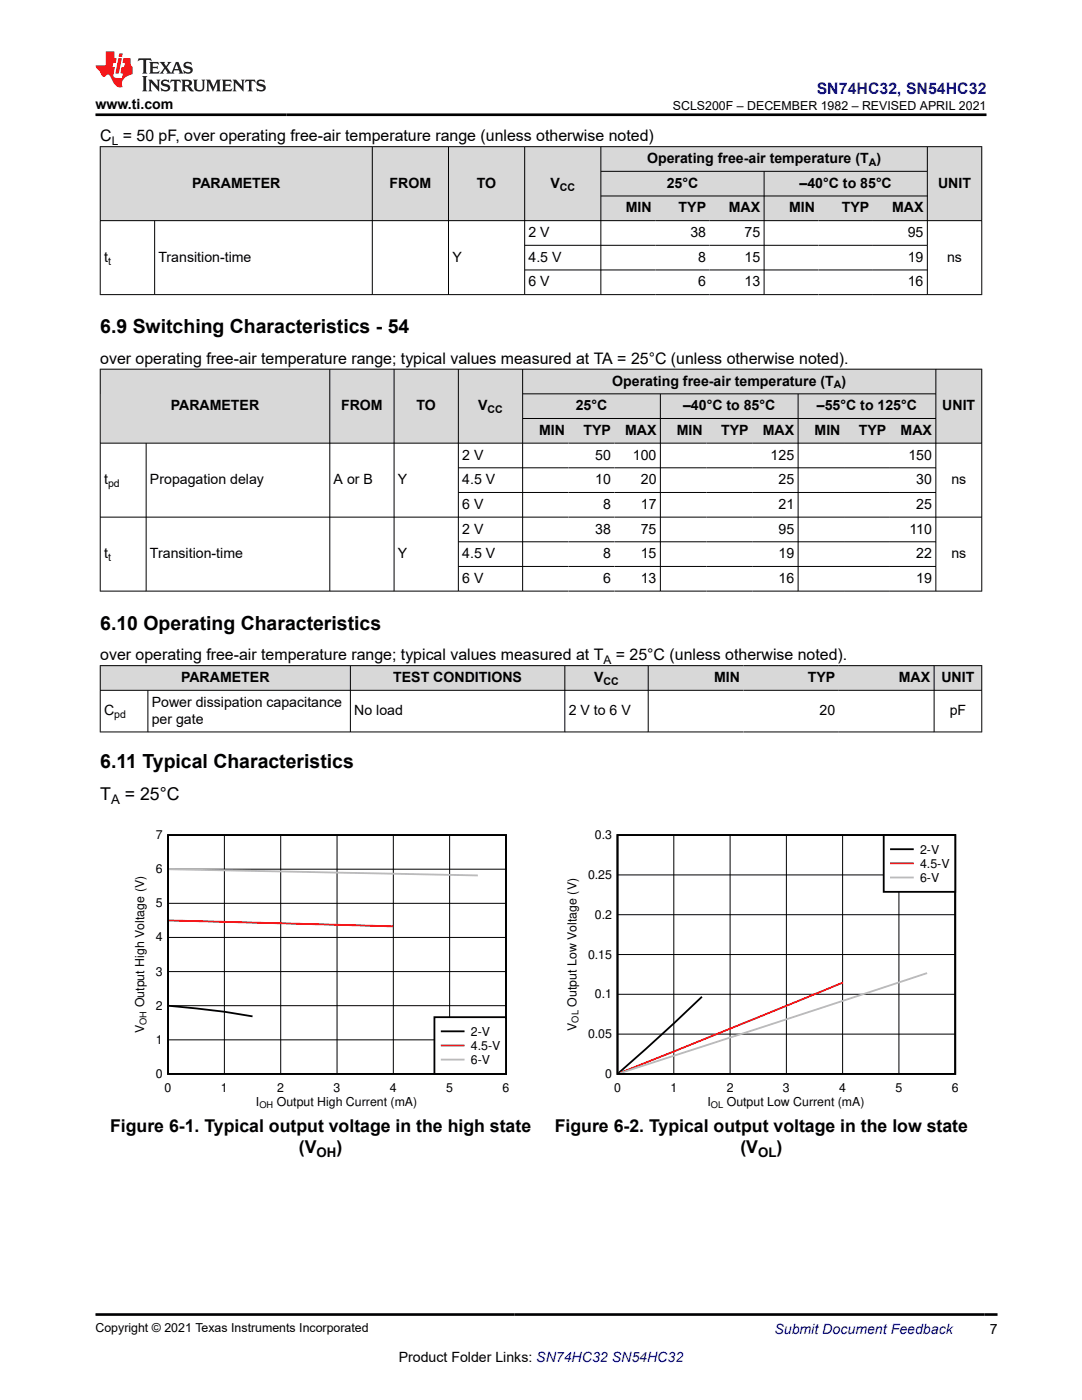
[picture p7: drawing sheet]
<svg xmlns="http://www.w3.org/2000/svg" width="216mm" height="279mm" viewBox="0 0 216 279" stroke-linecap="round" stroke-linejoin="round" font-family="sans-serif">
<g fill="#d8d8d8">
<path d="M20 29.3h175.9v4.9h-175.9z" fill-rule="evenodd"/>
<path d="M20.1 29.3h54.1v14.7h-54.1z" fill-rule="evenodd"/>
<path d="M74.4 29.3h15v14.7h-15z" fill-rule="evenodd"/>
<path d="M89.6 29.3h15v14.7h-15z" fill-rule="evenodd"/>
<path d="M104.8 29.3h15v14.7h-15z" fill-rule="evenodd"/>
<path d="M120 29.3h65v4.8h-65z" fill-rule="evenodd"/>
<path d="M185.1 29.3h10.7v14.7h-10.7z" fill-rule="evenodd"/>
<path d="M120 34.3h32.4v4.8h-32.4z" fill-rule="evenodd"/>
<path d="M152.5 34.3h32.5v4.8h-32.5z" fill-rule="evenodd"/>
<path d="M120 39.2h10.8v4.8h-10.8z" fill-rule="evenodd"/>
<path d="M130.8 39.2h10.8v4.8h-10.8z" fill-rule="evenodd"/>
<path d="M141.6 39.2h10.8v4.8h-10.8z" fill-rule="evenodd"/>
<path d="M152.5 39.2h10.8v4.8h-10.8z" fill-rule="evenodd"/>
<path d="M163.3 39.2h10.9v4.8h-10.9z" fill-rule="evenodd"/>
<path d="M174.2 39.2h10.8v4.8h-10.8z" fill-rule="evenodd"/>
</g>
<g fill="none" stroke="#000" stroke-width=".2">
<path d="M19.9 29.3h176.1M20 29.2v29.7M74.3 29.2v29.7M89.5 29.2v29.7M104.7 29.2v29.7M119.9 29.2v29.7M119.9 34.2h65.2M119.9 39.1h65.2M152.5 34.2v24.7M185 29.2v29.7M195.9 29.2v29.7M19.9 44h176.1"/>
<path d="M19.9 58.8h176.1M30.9 44v14.9M104.7 49h80.4M104.7 53.9h80.4"/>
</g>
<g fill="#d8d8d8">
<path d="M20 73.7h175.9v4.9h-175.9z" fill-rule="evenodd"/>
<path d="M20.1 73.7h45.6v14.7h-45.6z" fill-rule="evenodd"/>
<path d="M65.9 73.7h12.7v14.7h-12.7z" fill-rule="evenodd"/>
<path d="M78.7 73.7h12.7v14.7h-12.7z" fill-rule="evenodd"/>
<path d="M91.5 73.7h12.7v14.7h-12.7z" fill-rule="evenodd"/>
<path d="M104.3 73.7h82.4v4.8h-82.4z" fill-rule="evenodd"/>
<path d="M186.8 73.7h9v14.7h-9z" fill-rule="evenodd"/>
<path d="M104.3 78.7h27.4v4.8h-27.4z" fill-rule="evenodd"/>
<path d="M131.8 78.7h27.4v4.8h-27.4z" fill-rule="evenodd"/>
<path d="M159.3 78.7h27.4v4.8h-27.4z" fill-rule="evenodd"/>
<path d="M104.3 83.6h9.1v4.8h-9.1z" fill-rule="evenodd"/>
<path d="M113.4 83.6h9.2v4.8h-9.2z" fill-rule="evenodd"/>
<path d="M122.6 83.6h9.1v4.8h-9.1z" fill-rule="evenodd"/>
<path d="M131.8 83.6h9.1v4.8h-9.1z" fill-rule="evenodd"/>
<path d="M140.9 83.6h9.2v4.8h-9.2z" fill-rule="evenodd"/>
<path d="M150.1 83.6h9.1v4.8h-9.1z" fill-rule="evenodd"/>
<path d="M159.3 83.6h9.1v4.8h-9.1z" fill-rule="evenodd"/>
<path d="M168.4 83.6h9.2v4.8h-9.2z" fill-rule="evenodd"/>
<path d="M177.6 83.6h9.1v4.8h-9.1z" fill-rule="evenodd"/>
</g>
<g fill="none" stroke="#000" stroke-width=".2">
<path d="M19.9 73.7h176.1M20 73.6v44.4M65.8 73.6v44.4M78.6 73.6v44.4M91.5 73.6v44.4M104.3 78.6h82.5M104.3 73.6v44.4M131.8 78.6v39.4M159.3 78.6v39.4M186.7 73.6v44.4M195.9 73.6v44.4M19.9 88.4h176.1"/>
<path d="M29.2 88.4v29.6M91.5 93.4h95.3M91.5 98.3h95.3M104.3 83.5h82.5M19.9 103.2h176.1M19.9 118h176.1M91.5 108.1h95.3M91.5 113h95.3"/>
</g>
<g fill="#d8d8d8">
<path d="M20 132.8h175.9v5h-175.9z" fill-rule="evenodd"/>
<path d="M20.1 132.9h49.8v4.8h-49.8z" fill-rule="evenodd"/>
<path d="M70 132.9h42.6v4.8h-42.6z" fill-rule="evenodd"/>
<path d="M112.8 132.9h16.5v4.8h-16.5z" fill-rule="evenodd"/>
<path d="M129.4 132.9h19v4.8h-19z" fill-rule="evenodd"/>
<path d="M148.4 132.9h19v4.8h-19z" fill-rule="evenodd"/>
<path d="M167.4 132.9h18.9v4.8h-18.9z" fill-rule="evenodd"/>
<path d="M186.5 132.9h9.3v4.8h-9.3z" fill-rule="evenodd"/>
</g>
<g fill="none" stroke="#000" stroke-width=".2">
<path d="M19.9 132.8h176.1M19.9 137.8h176.1M20 132.8v13.3M29.5 137.8v8.3M69.9 132.8v13.3M112.7 132.8v13.3M129.3 132.8v13.3M186.4 132.8v13.3M195.9 132.8v13.3M19.9 146.1h176.1M33.5 173.5h67.5M44.8 166.7v47.6"/>
<path d="M56 166.7v47.6M67.3 166.7v47.6M78.5 166.7v47.6M89.7 166.7v47.6M33.5 193.9h67.5M33.5 187.1h67.5M33.5 180.3h67.5M33.5 207.5h67.5M33.5 200.7h67.5"/>
</g>
<path d="M33.5 166.7h67.5v47.6h-67.5zM33.7 200.7l11.1 1.2 5.6 .9" fill="none" stroke="#000" stroke-width=".36"/>
<path d="M33.7 183.7l44.8 1.2" fill="none" stroke="#f00" stroke-width=".36"/>
<path d="M33.7 173.5l61.6 1.2" fill="none" stroke="#b8b8b8" stroke-width=".36"/>
<path d="M86.7 203h14.3v11.3h-14.3z" fill-rule="evenodd" fill="#fff"/>
<path d="M123.2 166.7h67.4v47.6h-67.4zM140.1 198.9l-5.6 5.3-11.1 9.9M86.7 203h14.3v11.3h-14.3zM88.1 205.8h4.4" fill="none" stroke="#000" stroke-width=".36"/>
<path d="M168.1 196.1l-44.4 18M88.1 208.6h4.4" fill="none" stroke="#f00" stroke-width=".36"/>
<path d="M185 194.2l-61.2 19.9M88.1 211.5h4.4" fill="none" stroke="#b8b8b8" stroke-width=".36"/>
<path d="M123.2 174.6h67.4M134.5 166.7v47.6M145.7 166.7v47.6M156.9 166.7v47.6M168.1 166.7v47.6M179.4 166.7v47.6M123.2 198.4h67.4M123.2 190.5h67.4M123.2 182.5h67.4M123.2 206.4h67.4" fill="none" stroke="#000" stroke-width=".2"/>
<path d="M176.3 166.7h14.3v11.3h-14.3z" fill-rule="evenodd" fill="#fff"/>
<path d="M176.3 166.7h14.3v11.3h-14.3zM177.8 169.5h4.3" fill="none" stroke="#000" stroke-width=".36"/>
<path d="M177.8 172.3h4.3" fill="none" stroke="#f00" stroke-width=".36"/>
<path d="M177.8 175.1h4.3" fill="none" stroke="#b8b8b8" stroke-width=".36"/>
<path d="M27.7 11.6l-.2 .6 .5-.2h.6v.1v2.2l-.2 .4h1l-.2-.4v-2.2v-.1h.5l.5 .2-.1-.6zM29.8 12.4l.2 .3v1.6l-.2 .4h1.9l.1-.6a1.08 1.08 0 0 1-1.3 .2v-.7h.6l.4 .2v-.7l-.4 .2h-.6v-.5l.2-.2a1 1 0 0 1 1 .3l-.1-.5zM31.8 12.4l1 1.1-1 1.2h.9l-.2-.2 .4-.8 .5 .8-.2 .2h1.6l-.2-.2 .1-.5h1l.1 .5-.1 .2h.9l-.2-.4-.8-1.9h-.5l-1 2.1-.8-1.1 .9-1h-.8l.2 .2-.5 .6-.3-.6 .1-.2zM35.2 12.8l.4 1h-.8zM36.8 12.5a.65 .65 0 0 0-.2 .7 .65 .65 0 0 0 .6 .5l.7 .1 .1 .3a.79 .79 0 0 1-.7 .4 .79 .79 0 0 1-.7-.5l.1 .7 .2-.1a.93 .93 0 0 0 1.1 0 .93 .93 0 0 0 .4-.9 1.46 1.46 0 0 0-1.2-.6l-.1-.3a1.09 1.09 0 0 1 1.2 .2l-.2-.6-.1 .1-.6-.2zM28.4 15.2l.2 .4v2.2l-.2 .4h1l-.2-.4v-2.2l.2-.4zM29.6 15.9l.2 .4v1.5l-.2 .4h.8l-.3-.4v-1.3l1.7 1.8v-2l.2-.4h-.8l.2 .2 .1 1.1-1.2-1.3zM32.3 16a.65 .65 0 0 0-.2 .8 .65 .65 0 0 0 .7 .4l.6 .2 .1 .2a.79 .79 0 0 1-.7 .4 .79 .79 0 0 1-.7-.5l.1 .7 .2-.1a.93 .93 0 0 0 1.1 .1 .93 .93 0 0 0 .4-1 1.46 1.46 0 0 0-1.2-.5l-.1-.4a1.09 1.09 0 0 1 1.2 .2l-.2-.6-.1 .1-.6-.1zM34.1 15.9l-.1 .6a.63 .63 0 0 1 .7-.3l.1 1.6-.3 .4h1l-.2-.4v-1.6a.66 .66 0 0 1 .8 .3l-.1-.6zM36.2 15.9l.2 .4v1.5l-.2 .4h.9l-.2-.2v-.7h.5l.1 .2a.79 .79 0 0 0 1.2 .6l-1-.9a.61 .61 0 0 0 .6-.6 .61 .61 0 0 0-.5-.7zM36.9 16.2h.2a.47 .47 0 0 1 .5 .1 .47 .47 0 0 1 .1 .5l-.2 .1-.6 .1zM38.5 15.9l.2 .2a2.27 2.27 0 0 0 .4 2 1.04 1.04 0 0 0 1.7-.7v-1.3l.2-.2h-.8l.2 .4v1.1a.6 .6 0 0 1-.6 .6 .6 .6 0 0 1-.6-.6v-1.1l.3-.4zM41.1 15.9l.2 .4v1.5l-.2 .4h.7l-.2-.4v-1.4l.9 1.9 .8-1.9v1.4l-.2 .4h1l-.3-.4v-1.5l.3-.4h-.8l-.7 1.5-.7-1.5zM44.3 15.9l.2 .4v1.5l-.2 .4h1.9l.1-.6a1.09 1.09 0 0 1-1.3 .2v-.7h.6l.4 .2v-.6l-.4 .2h-.6v-.6l.2-.1a1.01 1.01 0 0 1 1 .3l-.1-.6zM46.4 15.9l.3 .4v1.5l-.3 .4h.8l-.2-.4v-1.3l1.6 1.8v-2l.2-.4h-.7l.2 .2v1.1l-1.2-1.3zM49 15.9l-.1 .6a.63 .63 0 0 1 .8-.3v1.6l-.3 .4h1l-.2-.4v-1.6a.66 .66 0 0 1 .8 .3l-.1-.6zM51.4 16a.65 .65 0 0 0-.2 .8 .65 .65 0 0 0 .6 .4l.6 .2 .2 .2a.79 .79 0 0 1-.8 .4 .79 .79 0 0 1-.6-.5l.1 .7 .2-.1a.93 .93 0 0 0 1 .1 .93 .93 0 0 0 .5-1 1.46 1.46 0 0 0-1.3-.5l-.1-.4a1.09 1.09 0 0 1 1.3 .2l-.2-.6-.2 .1-.5-.1z" fill="#231f20"/>
<path d="M21.1 10.3v2.7h-2v.4l.9 1a.95 .95 0 0 0 .9 .9 .59 .59 0 0 1 .6-.4 .59 .59 0 0 1 .5 .3l.4 .8a1.59 1.59 0 0 0 2.1 1.4 1.61 1.61 0 0 1 1-2.3l1-.3-.1-1.5a1.59 1.59 0 0 1-.4-1.7h-1.4l-.2 .9h.5l-.1 .9h-.5l-.2 .9v.3l.4 .1-.2 .9h-.6a.73 .73 0 0 1-1.1-.7l.3-1.5h-.5l.2-.9h.5l.2-.9h-.5v-1.3zM23.6 11.6l-.6 3.1h.7l.6-3.1zM23.8 10.7l-.1 .6h.7l.1-.6z" fill="#ed1c24"/>
<path d="M19.1 22.9h177.8M19 262.3h180" fill="none" stroke="#000" stroke-width=".53"/>
<g font-size="3.9">
<text x="20" y="66.5">6.9 Switching Characteristics - 54</text>
<text x="20" y="125.6">6.10 Operating Characteristics</text>
<text x="20" y="153.2">6.11 Typical Characteristics</text>
</g>
<g font-size="3.5">
<text x="20" y="159.7">T</text>
<text x="24.9" y="159.7">= 25°C</text>
<text x="22" y="225.9">Figure 6-1. Typical output voltage in the high state</text>
<text x="110.7" y="225.9">Figure 6-2. Typical output voltage in the low state</text>
<text x="59.6" y="230.2">(V</text>
<text x="67.1" y="230.2">)</text>
<text x="147.7" y="230.2">(V</text>
<text x="154.9" y="230.2">)</text>
</g>
<text font-size="3.2" fill="#00f" x="163" y="18.7">SN74HC32, SN54HC32</text>
<g font-size="3.2">
<text x="20" y="28.2">C = 50 pF, over operating free-air temperature range (unless otherwise noted)</text>
<text x="20" y="72.6">over operating free-air temperature range; typical values measured at TA = 25°C (unless otherwise noted).</text>
<text x="20" y="131.8">over operating free-air temperature range; typical values measured at T</text>
<text x="122.9" y="131.8">= 25°C (unless otherwise noted).</text>
</g>
<g font-size="2.8">
<text x="19.1" y="21.8">www.ti.com</text>
<text x="129.1" y="32.5">Operating free-air temperature (T )</text>
<text x="38.3" y="37.5">PARAMETER</text>
<text x="77.7" y="37.5">FROM</text>
<text x="95.2" y="37.5">TO</text>
<text x="109.8" y="37.5">V</text>
<text x="133" y="37.5">25°C</text>
<text x="159.5" y="37.5">–40°C to 85°C</text>
<text x="187.2" y="37.5">UNIT</text>
<text x="105.5" y="47.3">2 V</text>
<text x="124.9" y="42.4">MIN</text>
<text x="135.4" y="42.4">TYP</text>
<text x="137.8" y="47.3">38</text>
<text x="145.4" y="42.4">MAX</text>
<text x="148.6" y="47.3">75</text>
<text x="157.4" y="42.4">MIN</text>
<text x="168" y="42.4">TYP</text>
<text x="178" y="42.4">MAX</text>
<text x="181.1" y="47.3">95</text>
<text x="20.8" y="52.2">t</text>
<text x="31.6" y="52.2">Transition-time</text>
<text x="90.3" y="52.2">Y</text>
<text x="105.5" y="52.2">4.5 V</text>
<text x="139.3" y="52.2">8</text>
<text x="148.6" y="52.2">15</text>
<text x="181.1" y="52.2">19</text>
<text x="189" y="52.2">ns</text>
<text x="105.5" y="57.2">6 V</text>
<text x="139.3" y="57.2">6</text>
<text x="148.6" y="57.2">13</text>
<text x="181.1" y="57.2">16</text>
<text x="122.2" y="77">Operating free-air temperature (T )</text>
<text x="34.1" y="81.9">PARAMETER</text>
<text x="68.1" y="81.9">FROM</text>
<text x="83.1" y="81.9">TO</text>
<text x="95.4" y="81.9">V</text>
<text x="114.9" y="81.9">25°C</text>
<text x="136.3" y="81.9">–40°C to 85°C</text>
<text x="163" y="81.9">–55°C to 125°C</text>
<text x="188" y="81.9">UNIT</text>
<text x="107.6" y="86.8">MIN</text>
<text x="116.4" y="86.8">TYP</text>
<text x="124.7" y="86.8">MAX</text>
<text x="135.1" y="86.8">MIN</text>
<text x="143.9" y="86.8">TYP</text>
<text x="152.2" y="86.8">MAX</text>
<text x="162.5" y="86.8">MIN</text>
<text x="171.4" y="86.8">TYP</text>
<text x="179.7" y="86.8">MAX</text>
<text x="92.2" y="91.7">2 V</text>
<text x="118.8" y="91.7">50</text>
<text x="126.3" y="91.7">100</text>
<text x="153.8" y="91.7">125</text>
<text x="181.3" y="91.7">150</text>
<text x="20.8" y="96.6">t</text>
<text x="29.9" y="96.6">Propagation delay</text>
<text x="66.6" y="96.6">A or B</text>
<text x="79.4" y="96.6">Y</text>
<text x="92.2" y="96.6">4.5 V</text>
<text x="92.2" y="101.6">6 V</text>
<text x="118.8" y="96.6">10</text>
<text x="120.3" y="101.6">8</text>
<text x="127.9" y="96.6">20</text>
<text x="127.9" y="101.6">17</text>
<text x="155.3" y="96.6">25</text>
<text x="155.3" y="101.6">21</text>
<text x="182.8" y="96.6">30</text>
<text x="182.8" y="101.6">25</text>
<text x="189.8" y="96.6">ns</text>
<text x="92.2" y="106.5">2 V</text>
<text x="118.8" y="106.5">38</text>
<text x="127.9" y="106.5">75</text>
<text x="155.3" y="106.5">95</text>
<text x="181.5" y="106.5">110</text>
<text x="20.8" y="111.4">t</text>
<text x="29.9" y="111.4">Transition-time</text>
<text x="79.4" y="111.4">Y</text>
<text x="92.2" y="111.4">4.5 V</text>
<text x="120.3" y="111.4">8</text>
<text x="127.9" y="111.4">15</text>
<text x="155.3" y="111.4">19</text>
<text x="182.8" y="111.4">22</text>
<text x="189.8" y="111.4">ns</text>
<text x="92.2" y="116.3">6 V</text>
<text x="120.3" y="116.3">6</text>
<text x="127.9" y="116.3">13</text>
<text x="155.3" y="116.3">16</text>
<text x="182.8" y="116.3">19</text>
<text x="36.1" y="136.1">PARAMETER</text>
<text x="78.5" y="136.1">TEST CONDITIONS</text>
<text x="118.6" y="136.1">V</text>
<text x="142.5" y="136.1">MIN</text>
<text x="161.2" y="136.1">TYP</text>
<text x="179.4" y="136.1">MAX</text>
<text x="187.9" y="136.1">UNIT</text>
<text x="20.8" y="142.7">C</text>
<text x="30.3" y="141">Power dissipation capacitance</text>
<text x="70.7" y="142.7">No load</text>
<text x="113.5" y="142.7">2 V to 6 V</text>
<text x="163.5" y="142.7">20</text>
<text x="189.5" y="142.7">pF</text>
<text x="30.3" y="144.4">per gate</text>
<text x="197.5" y="266.1">7</text>
<text x="79.6" y="271.7">Product Folder Links: SN74HC32 SN54HC32</text>
</g>
<text font-size="2.8" fill="#00f" x="154.5" y="266.2">Submit Document Feedback</text>
<g font-size="2.6">
<text x="22.2" y="160.4">A</text>
<text x="63.2" y="230.9">OH</text>
<text x="151.3" y="230.9">OL</text>
</g>
<g font-size="2.5">
<text x="134.3" y="21.9">SCLS200F – DECEMBER 1982 – REVISED APRIL 2021</text>
<text x="31.1" y="167.5">7</text>
<text x="118.7" y="167.5">0.3</text>
<text x="183.6" y="170.4">2-V</text>
<text x="183.6" y="173.2">4.5-V</text>
<text x="31.1" y="174.3">6</text>
<text x="117.3" y="175.4">0.25</text>
<text x="183.6" y="176">6-V</text>
<text x="31.1" y="181.1">5</text>
<text x="118.7" y="183.4">0.2</text>
<text x="31.1" y="187.9">4</text>
<text x="117.3" y="191.3">0.15</text>
<text x="31.1" y="194.7">3</text>
<text x="28.8" y="201" transform="rotate(-90 28.8 201)">Output High Voltage (V)</text>
<text x="31.1" y="201.5">2</text>
<text x="115" y="200.9" transform="rotate(-90 115 200.9)">Output Low Voltage (V)</text>
<text x="118.7" y="199.2">0.1</text>
<text x="28.8" y="206.2" transform="rotate(-90 28.8 206.2)">V</text>
<text x="31.1" y="208.3">1</text>
<text x="94" y="206.7">2-V</text>
<text x="94" y="209.5">4.5-V</text>
<text x="115" y="205.7" transform="rotate(-90 115 205.7)">V</text>
<text x="117.3" y="207.2">0.05</text>
<text x="31.1" y="215.1">0</text>
<text x="94" y="212.3">6-V</text>
<text x="120.8" y="215.1">0</text>
<text x="32.8" y="218">0</text>
<text x="44.1" y="218">1</text>
<text x="51.1" y="220.8">I</text>
<text x="55.2" y="220.8">Output High Current (mA)</text>
<text x="55.3" y="218">2</text>
<text x="66.6" y="218">3</text>
<text x="77.8" y="218">4</text>
<text x="89" y="218">5</text>
<text x="100.3" y="218">6</text>
<text x="122.5" y="218">0</text>
<text x="133.8" y="218">1</text>
<text x="141.2" y="220.8">I</text>
<text x="145" y="218">2</text>
<text x="145" y="220.8">Output Low Current (mA)</text>
<text x="156.2" y="218">3</text>
<text x="167.5" y="218">4</text>
<text x="178.7" y="218">5</text>
<text x="189.9" y="218">6</text>
<text x="19.1" y="265.9">Copyright © 2021 Texas Instruments Incorporated</text>
</g>
<g font-size="2.4">
<text x="22.3" y="28.9">L</text>
<text x="120.4" y="132.4">A</text>
</g>
<g font-size="2.1">
<text x="173.3" y="33.1">A</text>
<text x="111.7" y="38">CC</text>
<text x="21.6" y="52.8">t</text>
<text x="166.4" y="77.5">A</text>
<text x="97.3" y="82.4">CC</text>
<text x="21.6" y="97.2">pd</text>
<text x="21.6" y="112">t</text>
<text x="120.4" y="136.7">CC</text>
<text x="22.8" y="143.3">pd</text>
</g>
<g font-size="1.8">
<text x="29.2" y="204.5" transform="rotate(-90 29.2 204.5)">OH</text>
<text x="115.5" y="204.1" transform="rotate(-90 115.5 204.1)">OL</text>
<text x="51.8" y="221.2">OH</text>
<text x="141.9" y="221.2">OL</text>
</g>
</svg>
